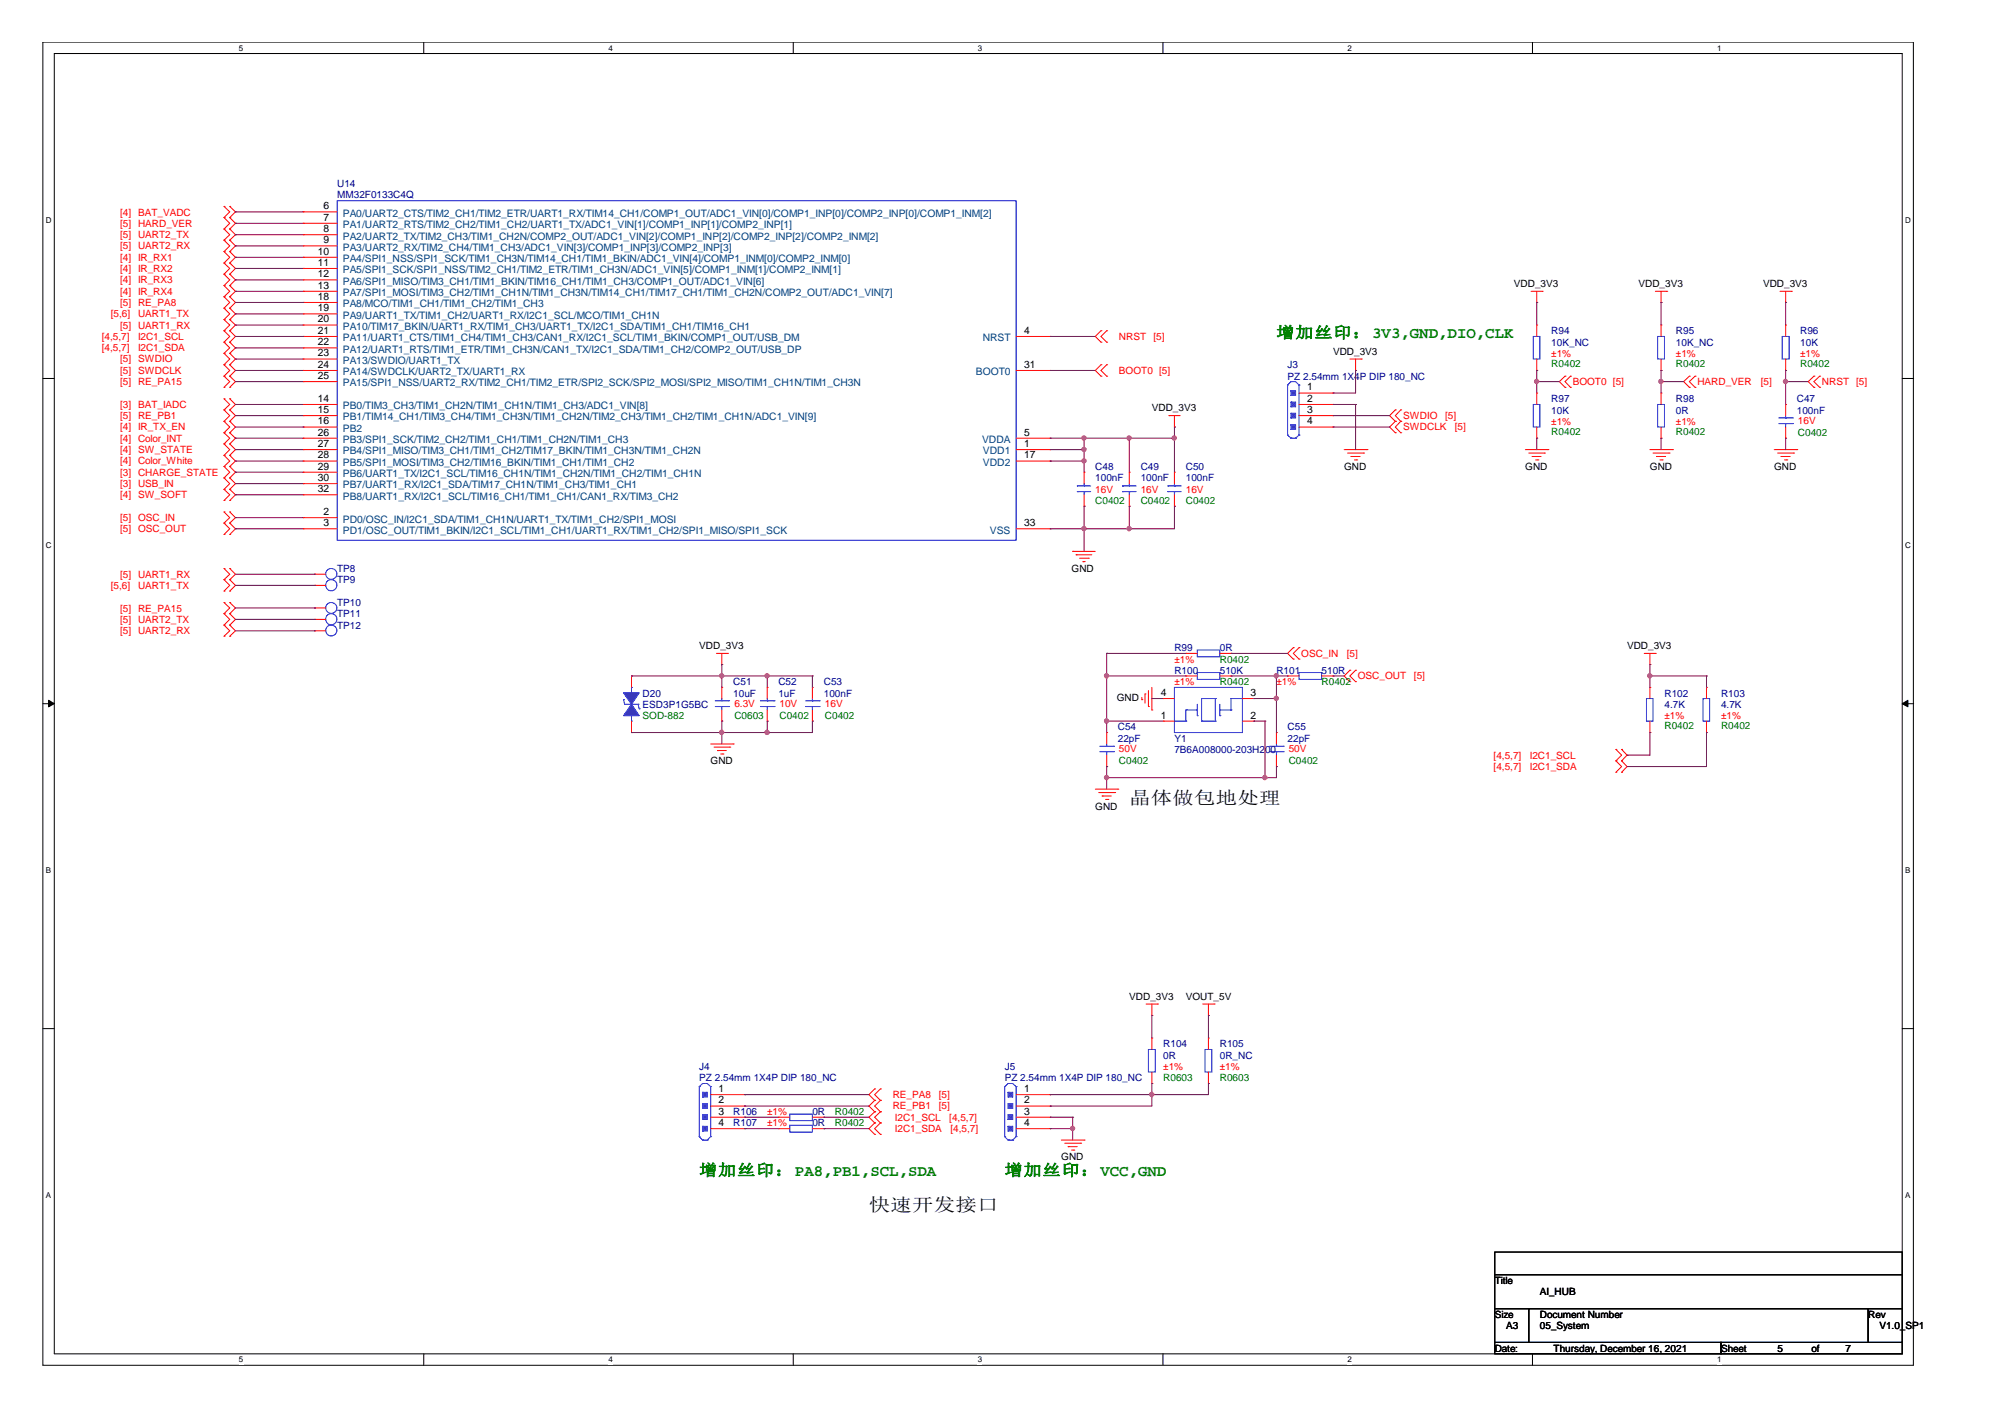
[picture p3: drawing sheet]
<svg xmlns="http://www.w3.org/2000/svg" width="297mm" height="210mm" viewBox="0 0 297 210" stroke-linecap="round" stroke-linejoin="round" font-family="sans-serif">
<path d="M6.3 6.2h277.2v196h-277.2zM8 7.9h273.8v192.6h-273.8z" fill="none" stroke="#000" stroke-width=".15"/>
<g fill="#fff">
<path d="M35.4 6.4h.6v1.4h-.6z"/>
<path d="M35.4 200.7h.6v1.4h-.6z"/>
</g>
<path d="M62.8 6.2v1.7M62.8 200.5v1.7" fill="none" stroke="#000" stroke-width=".15"/>
<g fill="#fff">
<path d="M90.1 6.4h.7v1.4h-.7z"/>
<path d="M90.1 200.7h.7v1.4h-.7z"/>
</g>
<path d="M117.5 6.2v1.7M117.5 200.5v1.7" fill="none" stroke="#000" stroke-width=".15"/>
<g fill="#fff">
<path d="M144.9 6.4h.6v1.4h-.6z"/>
<path d="M144.9 200.7h.6v1.4h-.6z"/>
</g>
<path d="M172.3 6.2v1.7M172.3 200.5v1.7" fill="none" stroke="#000" stroke-width=".15"/>
<g fill="#fff">
<path d="M199.6 6.4h.7v1.4h-.7z"/>
<path d="M199.6 200.7h.7v1.4h-.7z"/>
</g>
<path d="M227 6.2v1.7M227 200.5v1.7" fill="none" stroke="#000" stroke-width=".15"/>
<g fill="#fff">
<path d="M254.4 6.4h.6v1.4h-.6z"/>
<path d="M254.4 200.7h.6v1.4h-.6z"/>
<path d="M6.8 32h.8v1.3h-.8z"/>
<path d="M282.2 32h.9v1.3h-.9z"/>
<path d="M6.8 80.1h.8v1.4h-.8z"/>
<path d="M282.2 80.1h.9v1.4h-.9z"/>
</g>
<path d="M6.3 56.1h1.7M281.8 56.1h1.7" fill="none" stroke="#000" stroke-width=".15"/>
<g fill="#fff">
<path d="M6.8 128.3h.7v1.3h-.7z"/>
<path d="M282.2 128.3h.8v1.3h-.8z"/>
</g>
<path d="M6.3 104.2h1.7M281.8 104.2h1.7" fill="none" stroke="#000" stroke-width=".15"/>
<path d="M7.2 103.7l.8 .5-.8 .5zM281.8 104.2l.9-.5v1z" fill="#000" stroke="#000" stroke-width=".15"/>
<g fill="#fff">
<path d="M6.8 176.4h.7v1.4h-.7z"/>
<path d="M282.2 176.4h.8v1.4h-.8z"/>
</g>
<path d="M6.3 152.4h1.7M281.8 152.4h1.7M221.4 185.5h60.4v3.3h-60.4zM221.4 188.8h60.4v5.1h-60.4zM221.4 193.9h5.1v5h-5.1zM221.4 198.9h33.6v1.6h-33.6zM226.5 193.9h50.3v5h-50.3zM255 198.9h26.8v1.6h-26.8zM276.8 193.9h5v5h-5z" fill="none" stroke="#000" stroke-width=".15"/>
<g fill="none" stroke="#f00" stroke-width=".15">
<path d="M33.2 32.2h.1M33.2 30.6h.1M33.2 33.9h.1M33.2 35.6h.1M33.2 37.3h.1M33.2 39h.1M33.2 30.6l.8 .8-.8 .8M33.2 32.2l.8 .9-.8 .8M33.2 33.9l.8 .9-.8 .8M33.2 35.6l.8 .8-.8 .9M33.2 37.3l.8 .8-.8 .9M33.2 39l.8 .8-.8 .8"/>
<path d="M34 30.6h.1M34 32.2h.1M34 33.9h.1M34 35.6h.1M34 37.3h.1M34 39h.1M34 30.6l.9 .8-.9 .8M34 32.2l.9 .9-.9 .8M34 33.9l.9 .9-.9 .8M34 35.6l.9 .8-.9 .9M34 37.3l.9 .8-.9 .9M34 39l.9 .8-.9 .8"/>
<path d="M44.9 31.4h.1M44.9 33.1h.1M44.9 34.8h.1M44.9 36.4h.1M44.9 38.1h.1M44.9 39.8h.1M44.9 31.4h5.1M44.9 33.1h5.1M44.9 34.8h5.1M44.9 36.4h5.1M44.9 38.1h5.1M44.9 39.8h5.1"/>
<path d="M33.2 42.3h.1M33.2 40.6h.1M33.2 44h.1M33.2 47.3h.1M33.2 45.6h.1M33.2 49h.1M33.2 54h.1M33.2 52.3h.1M33.2 55.7h.1M33.2 59.1h.1M33.2 50.7h.1M33.2 57.4h.1"/>
<path d="M33.2 40.6l.8 .9-.8 .8M33.2 42.3l.8 .9-.8 .8M33.2 45.6l.8 .9-.8 .8M33.2 47.3l.8 .8-.8 .9M33.2 52.3l.8 .9-.8 .8M33.2 54l.8 .9-.8 .8M33.2 59.1l.8 .8-.8 .8M33.2 49l.8 .8-.8 .9M33.2 50.7l.8 .8-.8 .8M33.2 55.7l.8 .8-.8 .9M33.2 44l.8 .8-.8 .8M34 40.6h.1"/>
<path d="M34 42.3h.1M34 44h.1M34 45.6h.1M34 47.3h.1M34 49h.1M34 52.3h.1M34 54h.1M34 55.7h.1M34 59.1h.1M34 50.7h.1M34 57.4h.1M34 40.6l.9 .9-.9 .8"/>
<path d="M34 42.3l.9 .9-.9 .8M34 45.6l.9 .9-.9 .8M34 47.3l.9 .8-.9 .9M34 52.3l.9 .9-.9 .8M34 54l.9 .9-.9 .8M34 59.1l.9 .8-.9 .8M34 49l.9 .8-.9 .9M34 50.7l.9 .8-.9 .8M34 55.7l.9 .8-.9 .9M34 44l.9 .8-.9 .8M44.9 41.5h.1M44.9 43.2h.1"/>
<path d="M44.9 59.9h.1M44.9 44.8h.1M44.9 46.5h.1M44.9 48.1h.1M44.9 49.8h.1M44.9 51.5h.1M44.9 53.2h.1M44.9 54.9h.1M44.9 56.5h.1M44.9 43.2h5.1M44.9 53.2h5.1M44.9 49.8h5.1"/>
<path d="M44.9 41.5h5.1M44.9 59.9h5.1M44.9 44.8h5.1M44.9 46.5h5.1M44.9 48.1h5.1M44.9 51.5h5.1M44.9 54.9h5.1M44.9 56.5h5.1M150.5 49.8h5.1M150.5 54.9h5.1M155.6 49.8h.1M155.6 54.9h.1"/>
<path d="M163.1 49h.1M163.1 50.7h.1M163.1 54h.1M163.1 55.7h.1M163.1 49l-.8 .8 .8 .9M163.1 54l-.8 .9 .8 .8M164 50.7h.1M164 49h.1M164 55.7h.1M164 54h.1M164 49l-.9 .8 .9 .9M164 54l-.9 .9 .9 .8"/>
<path d="M192.4 59.9h5.1M192.4 58.2h5.1M197.5 58.2h.1M197.5 59.9h.1M200 53.2h1.7M200.8 54.9h.1M200.8 53.2v1.7M201.7 53.2h.1M226.8 43.2h1.7M227.7 44.8h.1M227.7 54.9h.1M227.7 48.1h.1"/>
<path d="M227.7 58.2h.1M227.7 43.2v1.6M227.7 48.1v1.7M227.7 53.2v1.7M227.7 58.2v1.7M228.5 43.2h.1M231.9 55.7h.1M231.9 57.4h.1M231.9 55.7l-.9 .8 .9 .9M232.7 57.4h.1M232.7 55.7h.1M232.7 55.7l-.8 .8 .8 .9"/>
<path d="M245.2 43.2h1.7M246.1 44.8h.1M246.1 54.9h.1M246.1 48.1h.1M246.1 58.2h.1M246.1 43.2v1.6M246.1 48.1v1.7M246.1 53.2v1.7M246.1 58.2v1.7M246.9 43.2h.1M250.3 55.7h.1M250.3 57.4h.1"/>
<path d="M250.3 55.7l-.9 .8 .9 .9M251.1 57.4h.1M251.1 55.7h.1M251.1 55.7l-.8 .8 .8 .9M263.7 43.2h1.7M264.5 44.8h.1M264.5 54.9h.1M264.5 48.1h.1M264.5 59.9h.1M264.5 43.2v1.6M264.5 48.1v1.7M264.5 53.2v1.7"/>
<path d="M264.5 59.9v1.7M265.4 43.2h.1M268.7 55.7h.1M268.7 57.4h.1M268.7 55.7l-.8 .8 .8 .9M269.6 57.4h.1M269.6 55.7h.1M269.6 55.7l-.9 .8 .9 .9M33.2 77.5h.1M33.2 75.8h.1M33.2 79.2h.1M33.2 67.5h.1"/>
<path d="M33.2 65.8h.1M33.2 69.1h.1M33.2 70.8h.1M33.2 72.5h.1M33.2 74.1h.1M33.2 60.7h.1M33.2 62.4h.1M33.2 64.1h.1M33.2 75.8l.8 .9-.8 .8M33.2 77.5l.8 .8-.8 .9M33.2 65.8l.8 .8-.8 .9M33.2 67.5l.8 .8-.8 .8"/>
<path d="M33.2 69.1l.8 .8-.8 .9M33.2 70.8l.8 .8-.8 .9M33.2 72.5l.8 .8-.8 .8M33.2 60.7l.8 .9-.8 .8M33.2 62.4l.8 .9-.8 .8M33.2 64.1l.8 .8-.8 .9M34 75.8h.1M34 77.5h.1M34 79.2h.1M34 65.8h.1M34 67.5h.1M34 69.1h.1"/>
<path d="M34 70.8h.1M34 72.5h.1M34 74.1h.1M34 60.7h.1M34 62.4h.1M34 64.1h.1M34 75.8l.9 .9-.9 .8M34 77.5l.9 .8-.9 .9M34 65.8l.9 .8-.9 .9M34 67.5l.9 .8-.9 .8M34 69.1l.9 .8-.9 .9M34 70.8l.9 .8-.9 .9"/>
<path d="M34 72.5l.9 .8-.9 .8M34 60.7l.9 .9-.9 .8M34 62.4l.9 .9-.9 .8M34 64.1l.9 .8-.9 .9M44.9 76.7h.1M44.9 78.3h.1M44.9 61.6h.1M44.9 63.3h.1M44.9 64.9h.1M44.9 66.6h.1M44.9 68.3h.1M44.9 69.9h.1"/>
<path d="M44.9 71.6h.1M44.9 73.3h.1M44.9 66.6h5.1M44.9 61.6h5.1M44.9 76.7h5.1M44.9 78.3h5.1M44.9 64.9h5.1M44.9 63.3h5.1M44.9 68.3h5.1M44.9 69.9h5.1M44.9 71.6h5.1M44.9 73.3h5.1"/>
<path d="M150.5 66.6h5.1M150.5 78.3h5.1M150.5 64.9h5.1M150.5 68.3h5.1M155.6 66.6h.1M155.6 64.9h.1M155.6 68.3h.1M155.6 78.3h.1M160.6 69.9h.1M160.6 75h.1M160.6 69.9v1.7M160.6 73.3v1.7"/>
<path d="M167.3 69.9h.1M167.3 75h.1M167.3 69.9v1.7M167.3 73.3v1.7M173.2 61.6h.1M173.2 61.6h1.6M174 63.3h.1M174 69.9h.1M174 75h.1M174 61.6v1.7M174 69.9v1.7M174 73.3v1.7"/>
<path d="M192.4 61.6h5.1M192.4 63.3h5.1M197.5 61.6h.1M197.5 63.3h.1M199.1 66.6h3.4M199.6 67.1h2.4M200.2 67.6h.1M200.2 67.6h1.3M200.7 68.1h.3M201 68.1h.1M202 67.1h.1M202.5 66.6h.1"/>
<path d="M206.7 60.7h.1M206.7 62.4h.1M206.7 64.1h.1M206.7 60.7l-.8 .9 .8 .8M206.7 62.4l-.8 .9 .8 .8M207.5 62.4h.1M207.5 60.7h.1M207.5 64.1h.1M207.5 60.7l-.8 .9 .8 .8M207.5 62.4l-.8 .9 .8 .8M226 66.6h3.3M226.5 67.1h2.3"/>
<path d="M227 67.6h.1M227 67.6h1.3M227.5 68.1h.3M227.7 64.9h.1M227.7 63.3v1.6M227.8 68.1h.1M228.8 67.1h.1M229.3 66.6h.1M244.4 66.6h3.4M244.9 67.1h2.4M245.4 67.6h.1M245.4 67.6h1.4"/>
<path d="M245.9 68.1h.4M246.1 64.9h.1M246.1 63.3v1.6M246.3 68.1h.1M247.3 67.1h.1M247.8 66.6h.1M262.8 66.6h3.4M263.4 67.1h2.3M263.9 67.6h.1M263.9 67.6h1.3M264.4 68.1h.3M264.5 64.9h.1"/>
<path d="M264.5 63.3v1.6M264.7 68.1h.1M265.7 67.1h.1M266.2 66.6h.1M33.2 85.9h.1M33.2 84.2h.1M33.2 87.6h.1M33.2 90.9h.1M33.2 89.3h.1M33.2 92.6h.1M33.2 94.2h.1M33.2 84.2l.8 .9-.8 .8"/>
<path d="M33.2 85.9l.8 .8-.8 .9M33.2 89.3l.8 .8-.8 .8M33.2 90.9l.8 .9-.8 .8M33.2 92.6l.8 .8-.8 .8M34 84.2h.1M34 85.9h.1M34 87.6h.1M34 89.3h.1M34 90.9h.1M34 92.6h.1M34 94.2h.1M34 84.2l.9 .9-.9 .8"/>
<path d="M34 85.9l.9 .8-.9 .9M34 89.3l.9 .8-.9 .8M34 90.9l.9 .9-.9 .8M34 92.6l.9 .8-.9 .8M46.6 91.8h.1M46.6 93.4h.1M46.6 90.1h.1M46.6 85.1h.1M46.6 86.7h.1M46.6 91.8h1.7M46.6 93.4h1.7M46.6 90.1h1.7"/>
<path d="M46.6 85.1h1.7M46.6 86.7h1.7M106.1 96.8h1.7M106.9 98.4h.1M106.9 96.8v1.6M107.8 96.8h.1M158.9 81.7h.1M158.9 81.7h3.4M159.4 82.2h.1M159.4 82.2h2.4M159.9 82.7h1.3M160.4 83.2h.1"/>
<path d="M160.4 83.2h.4M161.2 82.7h.1M175.7 96.8h.1M175.7 96.8h1.7M180.7 96.8h1.7M182.4 96.8h.1M191.6 95.9h.1M191.6 97.6h.1M191.6 95.9l-.8 .9 .8 .8M192.4 97.6h.1M192.4 95.9h.1M192.4 95.9l-.8 .9 .8 .8"/>
<path d="M200 99.3h.1M200 99.3l-.9 .8 .9 .9M200.8 99.3h.1M200.8 99.3l-.8 .8 .8 .9M243.6 96.8h1.6M244.4 98.4h.1M244.4 96.8v1.6M245.2 96.8h.1M93.6 100.1h.1M93.6 108.5h.1M93.6 100.1v1.7M93.6 106.8v1.7"/>
<path d="M105.3 110.2h3.3M105.8 110.7h2.3M106.3 111.2h.1M106.3 111.2h1.3M106.8 111.7h.3M106.9 101.8h.1M106.9 106.8h.1M106.9 101.8v1.7M106.9 105.2v1.6M107.1 111.7h.1M108.1 110.7h.1M108.6 110.2h.1"/>
<path d="M113.7 101.8h.1M113.7 106.8h.1M113.7 101.8v1.7M113.7 105.2v1.6M120.4 101.8h.1M120.4 106.8h.1M120.4 101.8v1.7M120.4 105.2v1.6M162.3 116.9h3.3M162.8 117.4h2.3M163.3 117.9h.1M163.3 117.9h1.3"/>
<path d="M163.8 118.4h.3M164 108.5h.1M164 113.6h.1M164 108.5v1.7M164 111.9v1.7M164.1 118.4h.1M165.1 117.4h.1M165.6 116.9h.1M169.2 103.6h.1M169.2 103.3v.3M169.6 102.8h.1M169.6 102.8v1.4"/>
<path d="M170.1 104.7h.1M170.1 102.3v2.4M170.6 105.2h.1M170.6 101.8v3.4M172.3 106.8h.1M172.3 103.5h.1M172.3 106.8h1.7M172.3 103.5h1.7M175.7 100.1h.1M175.7 100.1h1.7M180.7 100.1h1.7M182.4 100.1h.1"/>
<path d="M184.1 106.8h1.7M184.1 103.5h1.7M185.8 103.5h.1M185.8 106.8h.1M189.1 108.5h.1M189.1 113.6h.1M189.1 108.5v1.7M189.1 111.9v1.7M190.8 100.1h.1M190.8 100.1h1.6M195.8 100.1h1.7M197.5 100.1h.1"/>
<path d="M200 101h.1M200.8 101h.1M239.4 112.7h.1M239.4 111h.1M239.4 114.4h.1M239.4 111l.8 .9-.8 .8M239.4 112.7l.8 .9-.8 .8M240.2 111h.1M240.2 112.7h.1M240.2 114.4h.1M240.2 111l.8 .9-.8 .8M240.2 112.7l.8 .9-.8 .8"/>
<path d="M244.4 108.5h.1M244.4 101.8h.1M244.4 101.8v1.7M244.4 106.8v1.7M252.8 108.5h.1M252.8 101.8h.1M252.8 101.8v1.7M252.8 106.8v1.7M169.8 148.7h1.7M170.6 150.4h.1M170.6 153.8h.1M170.6 148.7v1.7"/>
<path d="M170.6 153.8v1.7M170.6 158.8v1.7M171.5 148.7h.1M178.2 148.7h1.7M179 150.4h.1M179 153.8h.1M179 148.7v1.7M179 153.8v1.7M179 158.8v1.7M179.9 148.7h.1M105.3 162.2h5M105.3 165.5h5"/>
<path d="M105.3 167.2h5M105.3 163.8h5M110.3 162.2h.1M110.3 165.5h.1M110.3 167.2h.1M110.3 163.8h.1M115.3 165.5h.1M115.3 167.2h.1M115.3 165.5h1.7M115.3 167.2h1.7M120.4 165.5h1.6M120.4 167.2h1.6"/>
<path d="M122 165.5h.1M122 167.2h.1M129.6 161.3h.1M129.6 163h.1M129.6 164.7h.1M129.6 166.3h.1M129.6 168h.1M129.6 161.3l-.9 .9 .9 .8M129.6 163l-.9 .8 .9 .9M129.6 164.7l-.9 .8 .9 .8M129.6 166.3l-.9 .9 .9 .8M130.4 163h.1"/>
<path d="M130.4 161.3h.1M130.4 164.7h.1M130.4 166.3h.1M130.4 168h.1M130.4 161.3l-.8 .9 .8 .8M130.4 163l-.8 .8 .8 .9M130.4 164.7l-.8 .8 .8 .8M130.4 166.3l-.8 .9 .8 .8M150.5 162.2h5.1M150.5 165.5h5.1M150.5 167.2h5.1M150.5 163.8h5.1"/>
<path d="M155.6 162.2h.1M155.6 165.5h.1M155.6 167.2h.1M155.6 163.8h.1M157.2 168.9h3.4M157.7 169.3h2.4M158.2 169.9h.1M158.2 169.9h1.4M158.7 170.4h.4M159.1 170.4h.1M160.1 169.3h.1M160.6 168.9h.1"/>
<path d="M170.6 160.5h.1M179 160.5h.1"/>
</g>
<g fill="#00f" stroke="#00f" stroke-width=".15">
<path d="M149.5 162h.4v.3h-.4z" fill-rule="evenodd"/>
<path d="M149.5 163.7h.4v.3h-.4z" fill-rule="evenodd"/>
<path d="M149.5 165.3h.4v.4h-.4z" fill-rule="evenodd"/>
<path d="M149.5 167h.4v.4h-.4z" fill-rule="evenodd"/>
<path d="M104.3 162h.3v.3h-.3z" fill-rule="evenodd"/>
<path d="M104.3 163.7h.3v.3h-.3z" fill-rule="evenodd"/>
<path d="M104.3 165.3h.3v.4h-.3z" fill-rule="evenodd"/>
<path d="M104.3 167h.3v.4h-.3z" fill-rule="evenodd"/>
<path d="M93.6 104.3l1.1 1.7h-2.3z" fill-rule="evenodd"/>
<path d="M92.4 102.6h2.3l-1.1 1.7z" fill-rule="evenodd"/>
<path d="M191.4 58.1h.4v.3h-.4z" fill-rule="evenodd"/>
<path d="M191.4 59.7h.4v.4h-.4z" fill-rule="evenodd"/>
<path d="M191.4 61.4h.4v.3h-.4z" fill-rule="evenodd"/>
<path d="M191.4 63.1h.4v.3h-.4z" fill-rule="evenodd"/>
</g>
<g fill="none" stroke="#00f" stroke-width=".15">
<path d="M50 29.7h100.5v50.3h-100.5zM190.8 57h.1M190.8 57v7.4M191.3 57.9h.6v.7h-.6zM191.3 59.6h.6v.7h-.6zM191.3 58.6h.1M191.3 57.9h.1M191.3 59.6h.1M191.3 56.5h.1M191.3 57.9l.6 .7M191.3 59.6l.6 .7M191.3 56.5h.6l.5 .5"/>
<path d="M191.3 56.5l-.5 .5M191.9 57.9l-.6 .7M191.9 59.6l-.6 .7M192.4 57h.1M192.4 57v7.4M227.2 49.8h.9v3.4h-.9zM227.2 59.9h.9v3.4h-.9zM245.6 49.8h1v3.4h-1zM245.6 59.9h1v3.4h-1zM264 49.8h1v3.4h-1zM159.6 72.8h.1M159.6 72h.1"/>
<path d="M159.6 72.8h2M159.6 72h2M160.6 72h.1M160.6 72.8h.1M160.6 71.6v.4M160.6 72.8v.5M166.3 72.8h.1M166.3 72h.1M166.3 72.8h2M166.3 72h2M167.3 72h.1M167.3 72.8h.1"/>
<path d="M167.3 71.6v.4M167.3 72.8v.5M173 72.8h.1M173 72h.1M173 72.8h2M173 72h2M174 72h.1M174 72.8h.1M174 71.6v.4M174 72.8v.5M190.8 64.4h.1M190.8 64.4l.5 .5"/>
<path d="M191.3 61.2h.6v.7h-.6zM191.3 62.9h.6v.7h-.6zM191.3 60.3h.1M191.3 61.9h.1M191.3 61.2h.1M191.3 63.6h.1M191.3 62.9h.1M191.3 64.9h.1M191.3 61.2l.6 .7M191.3 62.9l.6 .7M191.3 64.9h.6M191.9 64.9h.1"/>
<path d="M191.9 61.2l-.6 .7M191.9 62.9l-.6 .7M192.4 64.4h.1M192.4 64.4l-.5 .5M263.5 62.8h2.1M263.5 61.9h2.1M264.5 61.9h.1M264.5 62.8h.1M264.5 61.6v.3M264.5 62.8v.5M265.6 62.8h.1M265.6 61.9h.1"/>
<path d="M177.4 96.3h3.3v1h-3.3zM177.4 99.6h3.3v1h-3.3zM192.4 99.6h3.4v1h-3.4zM92.4 103.6h.1M92.4 103.6l.1 .7h2M93.6 101.8h.1M93.6 106.8h.1M93.6 101.8v.8M93.6 106v.8M94.5 104.3h.1M94.5 104.3l.2 .7M94.7 105h.1"/>
<path d="M106 104.7h1.9M106 103.8h1.9M106.9 103.8h.1M106.9 104.7h.1M106.9 103.5v.3M106.9 104.7v.5M107.9 104.7h.1M107.9 103.8h.1M112.6 104.7h2.1M112.6 103.8h2.1M113.7 103.8h.1M113.7 104.7h.1"/>
<path d="M113.7 103.5v.3M113.7 104.7v.5M114.7 104.7h.1M114.7 103.8h.1M119.3 104.7h2.1M119.3 103.8h2.1M120.4 103.8h.1M120.4 104.7h.1M120.4 103.5v.3M120.4 104.7v.5M121.4 104.7h.1M121.4 103.8h.1"/>
<path d="M162.9 111.4h2.1M162.9 110.5h2.1M164 110.5h.1M164 111.4h.1M164 110.2v.3M164 111.4v.5M165 111.4h.1M165 110.5h.1M174 101.8h10.1v6.7h-10.1zM174 106.8h.1M174 106.8h1.7M175.7 105.2h.1"/>
<path d="M175.7 106.8h.1M175.7 105.2h1.7M175.7 105.2v1.6M177.4 106h.1M177.4 104.3v1.7M178 106.8h.1M178 103.5h.1M178 103.5v3.3M178 106.8h2M178 103.5h2M180 106.8h.1M180 103.5h.1"/>
<path d="M180 103.5v3.3M180.7 106h.1M180.7 104.3v1.7M180.7 105.2h1.7M182.4 105.2h.1M182.4 103.5h.1M182.4 103.5h1.7M182.4 103.5v1.7M184.1 103.5h.1M188.1 111.4h2M188.1 110.5h2M189.1 110.5h.1"/>
<path d="M189.1 111.4h.1M189.1 110.2v.3M189.1 111.4v.5M190.1 111.4h.1M190.1 110.5h.1M243.9 103.5h1v3.3h-1zM252.3 103.5h1v3.3h-1zM170.1 155.5h1.1v3.3h-1.1zM178.5 155.5h1v3.3h-1zM103.6 168.4h.1M103.6 161h.1M103.6 161v7.4"/>
<path d="M103.6 168.4l.5 .5M104.1 161.8h.7v.7h-.7zM104.1 163.5h.7v.7h-.7zM104.1 165.2h.7v.6h-.7zM104.1 166.8h.7v.7h-.7zM104.1 162.5h.1M104.1 161.8h.1M104.1 163.5h.1M104.1 164.2h.1M104.1 165.8h.1M104.1 165.2h.1M104.1 167.5h.1"/>
<path d="M104.1 166.8h.1M104.1 160.5h.1M104.1 168.9h.1M104.1 160.5h.7l.5 .5M104.1 168.9h.7M104.1 161.8l.7 .7M104.1 163.5l.7 .7M104.1 165.2l.7 .6M104.1 166.8l.7 .7M104.1 160.5l-.5 .5M104.8 168.9h.1M104.8 161.8l-.7 .7"/>
<path d="M104.8 163.5l-.7 .7M104.8 165.2l-.7 .6M104.8 166.8l-.7 .7M105.3 168.4h.1M105.3 161h.1M105.3 161v7.4M105.3 168.4l-.5 .5M117 165h3.4v1h-3.4zM117 166.7h3.4v1h-3.4zM148.8 168.4h.1M148.8 161h.1M148.8 161v7.4"/>
<path d="M148.8 168.4l.6 .5M149.4 161.8h.6v.7h-.6zM149.4 163.5h.6v.7h-.6zM149.4 165.2h.6v.6h-.6zM149.4 166.8h.6v.7h-.6zM149.4 162.5h.1M149.4 161.8h.1M149.4 163.5h.1M149.4 164.2h.1M149.4 165.8h.1M149.4 165.2h.1M149.4 167.5h.1"/>
<path d="M149.4 166.8h.1M149.4 160.5h.1M149.4 168.9h.1M149.4 161.8l.6 .7M149.4 163.5l.6 .7M149.4 165.2l.6 .6M149.4 166.8l.6 .7M149.4 160.5h.6l.5 .5M149.4 168.9h.6M149.4 160.5l-.6 .5M150 168.9h.1M150 161.8l-.6 .7"/>
<path d="M150 163.5l-.6 .7M150 165.2l-.6 .6M150 166.8l-.6 .7M150.5 168.4h.1M150.5 161h.1M150.5 161v7.4M150.5 168.4l-.5 .5"/>
<circle cx="49.1" cy="86.7" r=".83"/>
<circle cx="49.1" cy="91.7" r=".83"/>
<circle cx="49.1" cy="90.1" r=".82"/>
<circle cx="49.1" cy="85" r=".82"/>
<circle cx="49.1" cy="93.4" r=".82"/>
</g>
<g fill="none" stroke="#800040" stroke-width=".15">
<path d="M34.9 31.4h.1M34.9 33.1h.1M34.9 34.8h.1M34.9 36.4h.1M34.9 38.1h.1M34.9 39.8h.1M34.9 31.4h10M34.9 33.1h10M34.9 34.8h10M34.9 36.4h10M34.9 38.1h10M34.9 39.8h10"/>
<path d="M34.9 41.5h.1M34.9 43.2h.1M34.9 46.5h.1M34.9 48.1h.1M34.9 53.2h.1M34.9 54.9h.1M34.9 56.5h.1M34.9 59.9h.1M34.9 51.5h.1M34.9 56.5h10M34.9 49.8h10M34.9 54.9h10"/>
<path d="M34.9 59.9h10M34.9 41.5h10M34.9 43.2h10M34.9 46.5h10M34.9 48.1h10M34.9 53.2h10M34.9 51.5h10M34.9 44.8h10M44.9 49.8h.1M44.9 44.8h.1M155.6 49.8h.1M155.6 54.9h.1"/>
<path d="M155.6 49.8h6.7M155.6 54.9h6.7M197.5 58.2h.1M197.5 59.9h.1M197.5 59.9h3.3M200.8 54.9h.1M200.8 59.9h.1M200.8 54.9v3.3h-3.3M200.8 59.9v6.7M227.7 54.9h.1M227.7 56.5h.1M227.7 44.8h.1"/>
<path d="M227.7 56.5h3.3M227.7 44.8v3.3M227.7 54.9v3.3M246.1 54.9h.1M246.1 56.5h.1M246.1 44.8h.1M246.1 44.8v3.3M246.1 54.9v3.3M246.1 56.5h3.3M264.5 54.9h.1M264.5 56.5h.1M264.5 44.8h.1"/>
<path d="M264.5 56.5h3.4M264.5 44.8v3.3M264.5 54.9v5M34.9 76.7h.1M34.9 78.3h.1M34.9 64.9h.1M34.9 66.6h.1M34.9 68.3h.1M34.9 69.9h.1M34.9 71.6h.1M34.9 73.3h.1M34.9 61.6h.1"/>
<path d="M34.9 64.9h10M34.9 78.3h10M34.9 66.6h10M34.9 68.3h10M34.9 61.6h10M34.9 63.3h10M34.9 76.7h10M34.9 69.9h10M34.9 71.6h10M34.9 73.3h10M44.9 63.3h.1M155.6 64.9h.1"/>
<path d="M155.6 78.3h.1M155.6 66.6h.1M155.6 68.3h.1M155.6 64.9h18.4M155.6 66.6h5M155.6 68.3h5M160.6 75h.1M160.6 78.3h.1M160.6 64.9h.1M160.6 66.6h.1M160.6 68.3h.1M160.6 64.9v5"/>
<path d="M160.6 75v6.7M167.3 75h.1M167.3 78.3h.1M167.3 64.9h.1M167.3 64.9v5M167.3 75v3.3M174 64.9h.1M174 75h.1M174 63.3h.1M174 63.3v6.6M174 75v3.3h-18.4M197.5 61.6h.1"/>
<path d="M197.5 63.3h.1M197.5 61.6h8.4M197.5 63.3h8.4M227.7 64.9h.1M227.7 64.9v1.7M246.1 64.9h.1M246.1 64.9v1.7M264.5 64.9h.1M264.5 64.9v1.7M34.9 85.1h11.7M34.9 86.7h11.7M34.9 90.1h11.7"/>
<path d="M34.9 91.8h11.7M34.9 93.4h11.7M46.6 85.1h.1M46.6 86.7h.1M46.6 90.1h.1M46.6 91.8h.1M46.6 93.4h.1M106.9 98.4h.1M106.9 98.4v3.4M164 96.8h.1M164 96.8h11.7M164 96.8v11.7"/>
<path d="M182.4 96.8h.1M182.4 96.8h8.4M244.4 98.4h.1M244.4 98.4v3.4M93.6 100.1h.1M93.6 108.5h.1M93.6 100.1h26.8M106.9 100.1h.1M106.9 106.8h.1M106.9 108.5h.1M106.9 106.8v3.4M113.7 106.8h.1"/>
<path d="M113.7 108.5h.1M113.7 100.1h.1M113.7 100.1v1.7M113.7 106.8v1.7M120.4 106.8h.1M120.4 100.1h.1M120.4 100.1v1.7M120.4 106.8v1.7h-26.8M164 100.1h.1M164 106.8h.1M164 113.6h.1M164 115.2h.1"/>
<path d="M164 100.1h11.7M164 113.6v3.3M164 106.8h8.3M170.6 103.5h.1M170.6 103.5h1.7M182.4 100.1h.1M182.4 100.1h8.4M185.8 103.5h.1M185.8 106.8h.1M185.8 103.5h3.3M185.8 106.8h1.6M187.4 106.8h.1"/>
<path d="M187.4 115.2h.1M187.4 106.8v8.4M189.1 100.1h.1M189.1 103.5h.1M189.1 113.6h.1M189.1 100.1v8.4M189.1 113.6v1.6h-25.1M197.5 100.1h.1M197.5 100.1h1.6M241 111.9h.1M241 113.6h.1M244.4 100.1h.1"/>
<path d="M244.4 108.5h.1M244.4 100.1h8.4M244.4 108.5v3.4h-3.4M252.8 100.1h.1M252.8 108.5h.1M252.8 100.1v1.7M252.8 108.5v5.1h-11.8M170.6 150.4h.1M170.6 150.4v3.4M179 150.4h.1M179 150.4v3.4M110.3 165.5h.1"/>
<path d="M110.3 167.2h.1M110.3 163.8h.1M110.3 162.2h.1M110.3 165.5h5M110.3 167.2h5M110.3 163.8h18.4M110.3 162.2h18.4M122 167.2h.1M122 165.5h.1M122 165.5h6.7M122 167.2h6.7M155.6 165.5h.1"/>
<path d="M155.6 167.2h.1M155.6 162.2h.1M155.6 163.8h.1M155.6 165.5h3.3M155.6 167.2h3.3M158.9 165.5h.1M158.9 167.2h.1M158.9 165.5v3.4M170.6 160.5h.1M170.6 162.2h.1M170.6 160.5v3.3h-15M179 160.5h.1"/>
<path d="M179 160.5v1.7h-23.4"/>
</g>
<g fill="#f0f" stroke="#f0f" stroke-width=".15">
<circle cx="246.1" cy="56.5" r=".32"/>
<circle cx="163.9" cy="106.8" r=".32"/>
<circle cx="163.9" cy="100.1" r=".32"/>
<circle cx="189.1" cy="103.5" r=".32"/>
<circle cx="187.4" cy="115.2" r=".32"/>
<circle cx="163.9" cy="115.2" r=".32"/>
<circle cx="160.6" cy="78.3" r=".32"/>
<circle cx="160.6" cy="66.6" r=".32"/>
<circle cx="174" cy="64.9" r=".32"/>
<circle cx="167.3" cy="78.3" r=".32"/>
<circle cx="264.5" cy="56.5" r=".32"/>
<circle cx="167.3" cy="64.9" r=".32"/>
<circle cx="160.6" cy="64.9" r=".32"/>
<circle cx="160.6" cy="68.3" r=".32"/>
<circle cx="189.1" cy="100.1" r=".32"/>
<circle cx="227.6" cy="56.5" r=".32"/>
<circle cx="113.6" cy="100.1" r=".32"/>
<circle cx="106.9" cy="100.1" r=".32"/>
<circle cx="113.6" cy="108.5" r=".32"/>
<circle cx="106.9" cy="108.5" r=".32"/>
<circle cx="244.4" cy="100.1" r=".32"/>
<circle cx="158.9" cy="167.2" r=".32"/>
<circle cx="170.6" cy="162.1" r=".32"/>
</g>
<g font-size="2.7">
<text x="167.3" y="119.1">晶体做包地处理</text>
<text x="128.7" y="179.4">快速开发接口</text>
</g>
<g font-size="2.3" fill="#008000">
<text x="189.1" y="50.1">增加丝印：3V3,GND,DIO,CLK</text>
<text x="103.6" y="174.1">增加丝印：PA8,PB1,SCL,SDA</text>
<text x="148.8" y="174.1">增加丝印：VCC,GND</text>
</g>
<g font-size="1.5" fill="#000080">
<text x="50" y="29.4">MM32F0133C4Q</text>
<text x="50" y="27.7">U14</text>
<text x="229.8" y="49.5">R94</text>
<text x="229.8" y="51.2">10K_NC</text>
<text x="248.3" y="49.5">R95</text>
<text x="248.3" y="51.2">10K_NC</text>
<text x="266.7" y="49.5">R96</text>
<text x="266.7" y="51.2">10K</text>
<text x="190.8" y="54.5">J3</text>
<text x="190.8" y="56.2">PZ 2.54mm 1X4P DIP 180_NC</text>
<text x="229.8" y="59.6">R97</text>
<text x="248.3" y="59.6">R98</text>
<text x="266.2" y="59.6">C47</text>
<text x="229.8" y="61.3">10K</text>
<text x="248.3" y="61.3">0R</text>
<text x="266.2" y="61.3">100nF</text>
<text x="162.3" y="69.7">C48</text>
<text x="162.3" y="71.3">100nF</text>
<text x="169" y="69.7">C49</text>
<text x="169" y="71.3">100nF</text>
<text x="175.7" y="69.7">C50</text>
<text x="175.7" y="71.3">100nF</text>
<text x="50" y="89.8">TP10</text>
<text x="50" y="84.7">TP8</text>
<text x="50" y="86.4">TP9</text>
<text x="50" y="91.4">TP11</text>
<text x="50" y="93.1">TP12</text>
<text x="108.6" y="101.5">C51</text>
<text x="115.3" y="101.5">C52</text>
<text x="122" y="101.5">C53</text>
<text x="174" y="96.4">R99</text>
<text x="174" y="99.8">R100</text>
<text x="180.7" y="96.4">0R</text>
<text x="180.7" y="99.8">510K</text>
<text x="189.1" y="99.8">R101</text>
<text x="195.8" y="99.8">510R</text>
<text x="95.2" y="103.2">D20</text>
<text x="95.2" y="104.8">ESD3P1G5BC</text>
<text x="108.6" y="103.2">10uF</text>
<text x="115.3" y="103.2">1uF</text>
<text x="122" y="103.2">100nF</text>
<text x="246.6" y="103.2">R102</text>
<text x="246.6" y="104.8">4.7K</text>
<text x="255" y="103.2">R103</text>
<text x="255" y="104.8">4.7K</text>
<text x="165.6" y="108.2">C54</text>
<text x="165.6" y="109.9">22pF</text>
<text x="174" y="109.9">Y1</text>
<text x="174" y="111.6">7B6A008000-203H200</text>
<text x="190.8" y="108.2">C55</text>
<text x="190.8" y="109.9">22pF</text>
<text x="172.3" y="155.1">R104</text>
<text x="180.7" y="155.1">R105</text>
<text x="103.6" y="158.5">J4</text>
<text x="103.6" y="160.2">PZ 2.54mm 1X4P DIP 180_NC</text>
<text x="148.8" y="158.5">J5</text>
<text x="148.8" y="160.2">PZ 2.54mm 1X4P DIP 180_NC</text>
<text x="172.3" y="156.8">0R</text>
<text x="180.7" y="156.8">0R_NC</text>
<text x="108.6" y="165.2">R106</text>
<text x="108.6" y="166.8">R107</text>
<text x="120.4" y="165.2">0R</text>
<text x="120.4" y="166.8">0R</text>
</g>
<g font-size="1.5" fill="#f00">
<text x="17.8" y="31.9">[4] BAT_VADC</text>
<text x="17.8" y="33.6">[5] HARD_VER</text>
<text x="17.8" y="35.3">[5] UART2_TX</text>
<text x="17.8" y="36.9">[5] UART2_RX</text>
<text x="17.8" y="38.6">[4] IR_RX1</text>
<text x="17.8" y="42">[4] IR_RX3</text>
<text x="17.8" y="40.3">[4] IR_RX2</text>
<text x="16.4" y="47">[5,6]</text>
<text x="17.8" y="43.7">[4] IR_RX4</text>
<text x="17.8" y="45.3">[5] RE_PA8</text>
<text x="20.4" y="47">UART1_TX</text>
<text x="15.1" y="50.3">[4,5,7]</text>
<text x="15.1" y="52">[4,5,7]</text>
<text x="17.8" y="48.7">[5] UART1_RX</text>
<text x="17.8" y="53.7">[5] SWDIO</text>
<text x="20.4" y="50.3">I2C1_SCL</text>
<text x="20.4" y="52">I2C1_SDA</text>
<text x="165.8" y="50.3">NRST</text>
<text x="170.9" y="50.3">[5]</text>
<text x="229.8" y="52.9">±1%</text>
<text x="248.3" y="52.9">±1%</text>
<text x="266.7" y="52.9">±1%</text>
<text x="17.8" y="55.4">[5] SWDCLK</text>
<text x="17.8" y="57.1">[5] RE_PA15</text>
<text x="165.8" y="55.4">BOOT0 [5]</text>
<text x="233" y="57.1">BOOT0 [5]</text>
<text x="251.5" y="57.1">HARD_VER</text>
<text x="260.9" y="57.1">[5]</text>
<text x="269.9" y="57.1">NRST [5]</text>
<text x="17.8" y="60.4">[3] BAT_IADC</text>
<text x="17.8" y="62.1">[5] RE_PB1</text>
<text x="17.8" y="63.8">[4] IR_TX_EN</text>
<text x="17.8" y="65.5">[4] Color_INT</text>
<text x="207.9" y="62.1">SWDIO</text>
<text x="207.9" y="63.8">SWDCLK</text>
<text x="214.1" y="62.1">[5]</text>
<text x="215.5" y="63.8">[5]</text>
<text x="229.8" y="62.9">±1%</text>
<text x="248.3" y="62.9">±1%</text>
<text x="266.4" y="62.8">16V</text>
<text x="17.8" y="67.1">[4] SW_STATE</text>
<text x="17.8" y="68.8">[4] Color_White</text>
<text x="17.8" y="70.5">[3] CHARGE_STATE</text>
<text x="17.8" y="77.2">[5] OSC_IN</text>
<text x="17.8" y="72.2">[3] USB_IN</text>
<text x="17.8" y="73.8">[4] SW_SOFT</text>
<text x="162.3" y="73">16V</text>
<text x="169" y="73">16V</text>
<text x="175.7" y="73">16V</text>
<text x="17.8" y="78.8">[5] OSC_OUT</text>
<text x="16.4" y="87.2">[5,6]</text>
<text x="17.8" y="85.6">[5] UART1_RX</text>
<text x="20.4" y="87.2">UART1_TX</text>
<text x="17.8" y="90.6">[5] RE_PA15</text>
<text x="17.8" y="92.3">[5] UART2_TX</text>
<text x="17.8" y="94">[5] UART2_RX</text>
<text x="174" y="98.1">±1%</text>
<text x="174" y="101.5">±1%</text>
<text x="189.1" y="101.5">±1%</text>
<text x="192.8" y="97.3">OSC_IN</text>
<text x="199.5" y="97.3">[5]</text>
<text x="201.2" y="100.6">OSC_OUT</text>
<text x="209.5" y="100.6">[5]</text>
<text x="108.8" y="104.7">6.3V</text>
<text x="115.5" y="104.7">10V</text>
<text x="122.2" y="104.7">16V</text>
<text x="246.6" y="106.5">±1%</text>
<text x="255" y="106.5">±1%</text>
<text x="165.8" y="111.4">50V</text>
<text x="190.9" y="111.4">50V</text>
<text x="221.3" y="112.4">[4,5,7]</text>
<text x="226.7" y="112.4">I2C1_SCL</text>
<text x="221.3" y="114.1">[4,5,7]</text>
<text x="226.7" y="114.1">I2C1_SDA</text>
<text x="172.3" y="158.5">±1%</text>
<text x="180.7" y="158.5">±1%</text>
<text x="113.7" y="165.2">±1%</text>
<text x="113.7" y="166.8">±1%</text>
<text x="132.2" y="162.7">RE_PA8</text>
<text x="132.2" y="164.4">RE_PB1</text>
<text x="132.6" y="166">I2C1_SCL</text>
<text x="132.6" y="167.7">I2C1_SDA</text>
<text x="139.1" y="162.7">[5]</text>
<text x="139.1" y="164.4">[5]</text>
<text x="140.6" y="166">[4,5,7]</text>
<text x="140.8" y="167.7">[4,5,7]</text>
</g>
<g font-size="1.5">
<text x="47.9" y="31">6</text>
<text x="47.9" y="32.7">7</text>
<text x="47.9" y="34.4">8</text>
<text x="47.1" y="37.7">10</text>
<text x="47.1" y="39.4">11</text>
<text x="47.1" y="41.1">12</text>
<text x="47.9" y="36">9</text>
<text x="47.1" y="42.8">13</text>
<text x="47.1" y="44.4">18</text>
<text x="47.1" y="46.1">19</text>
<text x="47.1" y="47.8">20</text>
<text x="224.3" y="42.5">VDD_3V3</text>
<text x="242.7" y="42.5">VDD_3V3</text>
<text x="261.2" y="42.5">VDD_3V3</text>
<text x="47.1" y="49.5">21</text>
<text x="47.1" y="51.2">22</text>
<text x="47.1" y="52.8">23</text>
<text x="151.7" y="49.5">4</text>
<text x="197.5" y="52.5">VDD_3V3</text>
<text x="47.1" y="59.5">14</text>
<text x="47.1" y="54.5">24</text>
<text x="47.1" y="56.1">25</text>
<text x="151.7" y="54.5">31</text>
<text x="193.6" y="57.8">1</text>
<text x="193.6" y="59.5">2</text>
<text x="47.1" y="61.2">15</text>
<text x="47.1" y="62.9">16</text>
<text x="47.1" y="64.5">26</text>
<text x="151.7" y="64.5">5</text>
<text x="170.6" y="60.9">VDD_3V3</text>
<text x="193.6" y="61.2">3</text>
<text x="193.6" y="62.9">4</text>
<text x="47.1" y="66.2">27</text>
<text x="47.1" y="67.9">28</text>
<text x="47.1" y="69.6">29</text>
<text x="47.1" y="71.3">30</text>
<text x="151.7" y="66.2">1</text>
<text x="151.7" y="67.9">17</text>
<text x="199.1" y="69.7">GND</text>
<text x="226" y="69.7">GND</text>
<text x="244.4" y="69.7">GND</text>
<text x="262.8" y="69.7">GND</text>
<text x="47.1" y="72.9">32</text>
<text x="47.9" y="76.3">2</text>
<text x="47.9" y="77.9">3</text>
<text x="151.7" y="77.9">33</text>
<text x="158.7" y="84.7">GND</text>
<text x="103.6" y="96.1">VDD_3V3</text>
<text x="241" y="96.1">VDD_3V3</text>
<text x="165.4" y="103.8">GND</text>
<text x="172" y="106.4">1</text>
<text x="172" y="103.1">4</text>
<text x="185.3" y="103.1">3</text>
<text x="185.3" y="106.4">2</text>
<text x="105.3" y="113.2">GND</text>
<text x="162.3" y="119.9">GND</text>
<text x="167.3" y="148.1">VDD_3V3</text>
<text x="175.7" y="148.1">VOUT_5V</text>
<text x="106.5" y="161.8">1</text>
<text x="151.7" y="161.8">1</text>
<text x="106.5" y="165.1">3</text>
<text x="106.5" y="166.8">4</text>
<text x="106.5" y="163.5">2</text>
<text x="151.7" y="165.1">3</text>
<text x="151.7" y="166.8">4</text>
<text x="151.7" y="163.5">2</text>
<text x="157.2" y="171.9">GND</text>
<text x="221.4" y="190.2">Title</text>
<text x="228.1" y="191.8">AI_HUB</text>
<text x="221.4" y="195.2">Size</text>
<text x="223.1" y="196.9">A3</text>
<text x="228.1" y="196.9">05_System</text>
<text x="228.1" y="195.2">Document Number</text>
<text x="276.8" y="195.2">Rev</text>
<text x="278.4" y="196.9">V1.0_SP1</text>
<text x="221.4" y="200.2">Date:</text>
<text x="230.2" y="200.2">Thursday, December 16, 2021</text>
<text x="255" y="200.2">Sheet</text>
<text x="263.4" y="200.2">5</text>
<text x="268.4" y="200.2">of</text>
<text x="273.4" y="200.2">7</text>
</g>
<g font-size="1.5" fill="#004080">
<text x="50.8" y="32.1">PA0/UART2_CTS/TIM2_CH1/TIM2_ETR/UART1_RX/TIM14_CH1/COMP1_OUT/ADC1_VIN[0]/COMP1_INP[0]/COMP2_INP[0]/COMP1_INM[2]</text>
<text x="50.8" y="33.8">PA1/UART2_RTS/TIM2_CH2/TIM1_CH2/UART1_TX/ADC1_VIN[1]/COMP1_INP[1]/COMP2_INP[1]</text>
<text x="50.8" y="35.5">PA2/UART2_TX/TIM2_CH3/TIM1_CH2N/COMP2_OUT/ADC1_VIN[2]/COMP1_INP[2]/COMP2_INP[2]/COMP2_INM[2]</text>
<text x="50.8" y="37.1">PA3/UART2_RX/TIM2_CH4/TIM1_CH3/ADC1_VIN[3]/COMP1_INP[3]/COMP2_INP[3]</text>
<text x="50.8" y="38.8">PA4/SPI1_NSS/SPI1_SCK/TIM1_CH3N/TIM14_CH1/TIM1_BKIN/ADC1_VIN[4]/COMP1_INM[0]/COMP2_INM[0]</text>
<text x="50.8" y="40.5">PA5/SPI1_SCK/SPI1_NSS/TIM2_CH1/TIM2_ETR/TIM1_CH3N/ADC1_VIN[5]/COMP1_INM[1]/COMP2_INM[1]</text>
<text x="50.8" y="42.2">PA6/SPI1_MISO/TIM3_CH1/TIM1_BKIN/TIM16_CH1/TIM1_CH3/COMP1_OUT/ADC1_VIN[6]</text>
<text x="50.8" y="43.9">PA7/SPI1_MOSI/TIM3_CH2/TIM1_CH1N/TIM1_CH3N/TIM14_CH1/TIM17_CH1/TIM1_CH2N/COMP2_OUT/ADC1_VIN[7]</text>
<text x="50.8" y="45.5">PA8/MCO/TIM1_CH1/TIM1_CH2/TIM1_CH3</text>
<text x="50.8" y="47.2">PA9/UART1_TX/TIM1_CH2/UART1_RX/I2C1_SCL/MCO/TIM1_CH1N</text>
<text x="50.8" y="48.9">PA10/TIM17_BKIN/UART1_RX/TIM1_CH3/UART1_TX/I2C1_SDA/TIM1_CH1/TIM16_CH1</text>
<text x="50.8" y="50.6">PA11/UART1_CTS/TIM1_CH4/TIM1_CH3/CAN1_RX/I2C1_SCL/TIM1_BKIN/COMP1_OUT/USB_DM</text>
<text x="50.8" y="52.3">PA12/UART1_RTS/TIM1_ETR/TIM1_CH3N/CAN1_TX/I2C1_SDA/TIM1_CH2/COMP2_OUT/USB_DP</text>
<text x="50.8" y="53.9">PA13/SWDIO/UART1_TX</text>
<text x="145.6" y="50.6">NRST</text>
<text x="50.8" y="55.6">PA14/SWDCLK/UART2_TX/UART1_RX</text>
<text x="50.8" y="57.2">PA15/SPI1_NSS/UART2_RX/TIM2_CH1/TIM2_ETR/SPI2_SCK/SPI2_MOSI/SPI2_MISO/TIM1_CH1N/TIM1_CH3N</text>
<text x="144.6" y="55.6">BOOT0</text>
<text x="50.8" y="60.6">PB0/TIM3_CH3/TIM1_CH2N/TIM1_CH1N/TIM1_CH3/ADC1_VIN[8]</text>
<text x="50.8" y="62.3">PB1/TIM14_CH1/TIM3_CH4/TIM1_CH3N/TIM1_CH2N/TIM2_CH3/TIM1_CH2/TIM1_CH1N/ADC1_VIN[9]</text>
<text x="50.8" y="64">PB2</text>
<text x="50.8" y="65.6">PB3/SPI1_SCK/TIM2_CH2/TIM1_CH1/TIM1_CH2N/TIM1_CH3</text>
<text x="145.5" y="65.6">VDDA</text>
<text x="50.8" y="67.3">PB4/SPI1_MISO/TIM3_CH1/TIM1_CH2/TIM17_BKIN/TIM1_CH3N/TIM1_CH2N</text>
<text x="50.8" y="69">PB5/SPI1_MOSI/TIM3_CH2/TIM16_BKIN/TIM1_CH1/TIM1_CH2</text>
<text x="50.8" y="70.7">PB6/UART1_TX/I2C1_SCL/TIM16_CH1N/TIM1_CH2N/TIM1_CH2/TIM1_CH1N</text>
<text x="145.6" y="67.3">VDD1</text>
<text x="145.6" y="69">VDD2</text>
<text x="50.8" y="77.4">PD0/OSC_IN/I2C1_SDA/TIM1_CH1N/UART1_TX/TIM1_CH2/SPI1_MOSI</text>
<text x="50.8" y="72.4">PB7/UART1_RX/I2C1_SDA/TIM17_CH1N/TIM1_CH3/TIM1_CH1</text>
<text x="50.8" y="74">PB8/UART1_RX/I2C1_SCL/TIM16_CH1/TIM1_CH1/CAN1_RX/TIM3_CH2</text>
<text x="50.8" y="79.1">PD1/OSC_OUT/TIM1_BKIN/I2C1_SCL/TIM1_CH1/UART1_RX/TIM1_CH2/SPI1_MISO/SPI1_SCK</text>
<text x="146.6" y="79.1">VSS</text>
</g>
<g font-size="1.5" fill="#008000">
<text x="229.8" y="54.4">R0402</text>
<text x="248.3" y="54.4">R0402</text>
<text x="266.7" y="54.4">R0402</text>
<text x="229.8" y="64.4">R0402</text>
<text x="248.3" y="64.4">R0402</text>
<text x="266.4" y="64.6">C0402</text>
<text x="162.3" y="74.6">C0402</text>
<text x="169" y="74.6">C0402</text>
<text x="175.7" y="74.6">C0402</text>
<text x="180.7" y="98.1">R0402</text>
<text x="180.7" y="101.5">R0402</text>
<text x="195.8" y="101.5">R0402</text>
<text x="95.2" y="106.5">SOD-882</text>
<text x="108.8" y="106.5">C0603</text>
<text x="115.5" y="106.5">C0402</text>
<text x="122.2" y="106.5">C0402</text>
<text x="165.8" y="113.2">C0402</text>
<text x="190.9" y="113.2">C0402</text>
<text x="246.6" y="108">R0402</text>
<text x="255" y="108">R0402</text>
<text x="172.3" y="160.2">R0603</text>
<text x="180.7" y="160.2">R0603</text>
<text x="123.7" y="165.2">R0402</text>
<text x="123.7" y="166.8">R0402</text>
</g>
<g font-size="1.2">
<text x="35.4" y="7.5">5</text>
<text x="90.1" y="7.5">4</text>
<text x="144.9" y="7.5">3</text>
<text x="199.6" y="7.5">2</text>
<text x="254.4" y="7.5">1</text>
<text x="6.8" y="33.1">D</text>
<text x="282.2" y="33.1">D</text>
<text x="6.8" y="81.2">C</text>
<text x="282.2" y="81.2">C</text>
<text x="6.8" y="129.4">B</text>
<text x="282.2" y="129.4">B</text>
<text x="6.8" y="177.5">A</text>
<text x="282.2" y="177.5">A</text>
<text x="35.4" y="201.8">5</text>
<text x="90.1" y="201.8">4</text>
<text x="144.9" y="201.8">3</text>
<text x="199.6" y="201.8">2</text>
<text x="254.4" y="201.8">1</text>
</g>
</svg>
